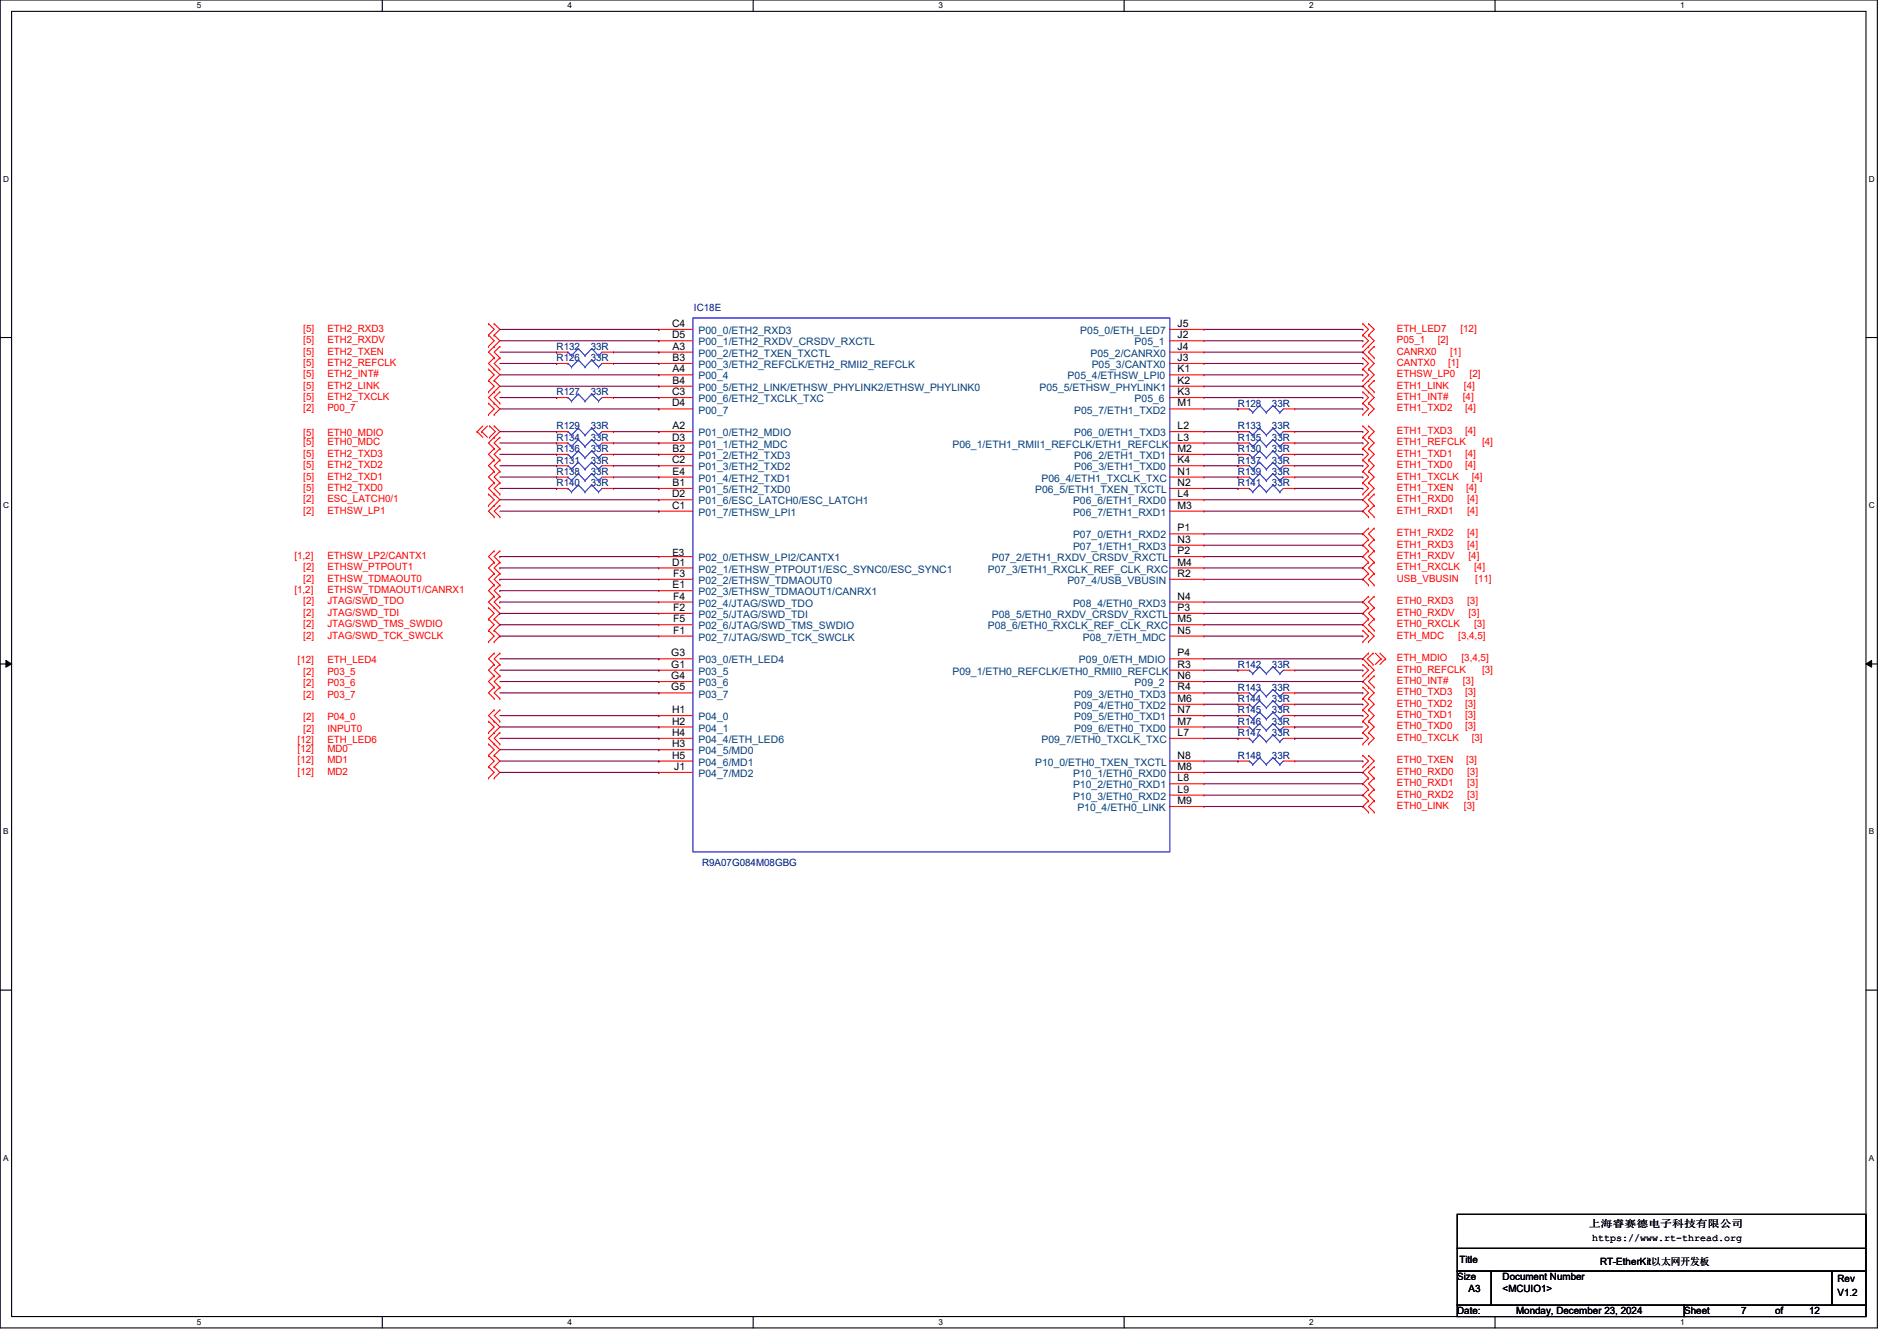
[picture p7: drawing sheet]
<svg xmlns="http://www.w3.org/2000/svg" width="297mm" height="210mm" viewBox="0 0 297 210" stroke-linecap="round" stroke-linejoin="round" font-family="sans-serif">
<path d="M0 0h294v207.9h-294zM1.8 1.8h290.4v204.3h-290.4z" fill="none" stroke="#000" stroke-width=".17"/>
<g fill="#fff">
<path d="M30.8 .2h.7v1.4h-.7z"/>
<path d="M30.8 206.2h.7v1.4h-.7z"/>
</g>
<path d="M59.9 0v1.8M59.9 206.1v1.8" fill="none" stroke="#000" stroke-width=".17"/>
<g fill="#fff">
<path d="M88.9 .2h.6v1.4h-.6z"/>
<path d="M88.9 206.2h.6v1.4h-.6z"/>
</g>
<path d="M117.9 0v1.8M117.9 206.1v1.8" fill="none" stroke="#000" stroke-width=".17"/>
<g fill="#fff">
<path d="M146.9 .2h.7v1.4h-.7z"/>
<path d="M146.9 206.2h.7v1.4h-.7z"/>
</g>
<path d="M176 0v1.8M176 206.1v1.8" fill="none" stroke="#000" stroke-width=".17"/>
<g fill="#fff">
<path d="M205 .2h.7v1.4h-.7z"/>
<path d="M205 206.2h.7v1.4h-.7z"/>
</g>
<path d="M234.1 0v1.8M234.1 206.1v1.8" fill="none" stroke="#000" stroke-width=".17"/>
<g fill="#fff">
<path d="M263.1 .2h.7v1.4h-.7z"/>
<path d="M263.1 206.2h.7v1.4h-.7z"/>
<path d="M.5 27.3h.9v1.4h-.9z"/>
<path d="M292.6 27.3h.9v1.4h-.9z"/>
<path d="M.5 78.4h.9v1.4h-.9z"/>
<path d="M292.6 78.4h.9v1.4h-.9z"/>
</g>
<path d="M0 52.8h1.8M292.2 52.8h1.8" fill="none" stroke="#000" stroke-width=".17"/>
<g fill="#fff">
<path d="M.5 129.5h.8v1.4h-.8z"/>
<path d="M292.6 129.5h.9v1.4h-.9z"/>
</g>
<path d="M0 103.9h1.8M292.2 103.9h1.8" fill="none" stroke="#000" stroke-width=".17"/>
<path d="M.9 103.4l.9 .5-.9 .5zM292.2 103.9l.9-.5v1z" fill="#000"/>
<path d="M.9 103.4l.9 .5-.9 .5zM292.2 103.9l.9-.5v1z" fill="none" stroke="#000" stroke-width=".16"/>
<g fill="#fff">
<path d="M.5 180.5h.8v1.4h-.8z"/>
<path d="M292.6 180.5h.9v1.4h-.9z"/>
</g>
<path d="M0 155h1.8M292.2 155h1.8M228.2 190.1h64v5.3h-64zM228.2 195.4h64v3.6h-64zM228.2 199h5.3v5.3h-5.3zM233.5 199h53.3v5.3h-53.3zM286.8 199h5.4v5.3h-5.4zM228.2 204.3h35.5v1.8h-35.5zM263.7 204.3h28.5v1.8h-28.5z" fill="none" stroke="#000" stroke-width=".17"/>
<g fill="none" stroke="#f00" stroke-width=".17">
<path d="M76.5 50.7h.1M76.5 52.5h.1M76.5 54.2h.1M76.5 59.6h.1M76.5 57.8h.1M76.5 50.7l.9 .9-.9 .9M76.5 52.5l.9 .8-.9 .9M76.5 59.6l.9 .9-.9 .8M76.5 57.8l.9 .9-.9 .9M77.4 52.5h.1M77.4 50.7h.1M77.4 54.2h.1"/>
<path d="M77.4 56h.1M77.4 59.6h.1M77.4 57.8h.1M77.4 50.7l.9 .9-.9 .9M77.4 52.5l.9 .8-1.8 1.8 .9 .9M77.4 59.6l.9 .9-1.8 1.7 1.8 1.8-.9 .9M77.4 56l-.9 .9 1.8 1.8-.9 .9M78.3 54.2h.1M78.3 56h.1M78.3 57.8h.1M78.3 54.2l-.9 .9 .9 .9M78.3 56l-.9 .9 .9 .9"/>
<path d="M87.2 56.9h.1M87.2 55.1h.1M87.2 56.9h1.7M87.2 55.1h1.7M94.3 56.9h1.8M94.3 55.1h1.8M96.1 56.9h.1M96.1 55.1h.1M103.2 51.6h.1M103.2 53.3h.1M103.2 55.1h.1M103.2 56.9h.1"/>
<path d="M103.2 58.7h.1M103.2 56.9h5.3M103.2 55.1h5.3M103.2 51.6h5.3M103.2 53.3h5.3M103.2 58.7h5.3M183.2 56.9h5.3M183.2 55.1h5.3M183.2 51.6h5.3M183.2 53.3h5.3M183.2 58.7h5.3M188.5 51.6h.1"/>
<path d="M188.5 53.3h.1M188.5 55.1h.1M188.5 56.9h.1M188.5 58.7h.1M213.4 52.5h.1M213.4 50.7h.1M213.4 59.6h.1M213.4 57.8h.1M213.4 56h.1M213.4 54.2h.1M213.4 50.7l.9 .9-.9 .9M213.4 57.8l.9 .9-.9 .9"/>
<path d="M213.4 56l.9 .9-.9 .9M213.4 52.5l.9 .8-.9 .9M214.3 52.5h.1M214.3 50.7h.1M214.3 59.6h.1M214.3 57.8h.1M214.3 56h.1M214.3 54.2h.1M214.3 50.7l.9 .9-.9 .9M214.3 57.8l.9 .9-1.8 1.8 1.8 1.7-.9 .9M214.3 52.5l.9 .8-1.8 1.8 1.8 1.8-.9 .9M215.2 59.6h.1"/>
<path d="M215.2 56h.1M215.2 54.2h.1M215.2 59.6l-.9 .9 .9 .8M215.2 54.2l-.9 .9 .9 .9M74.7 67.6h.1M74.7 67.6l.9 .9M75.4 67.6h.1M75.4 67.6l.9 .9M75.6 66.7l-.9 .9M76.3 66.7l-.9 .9M76.5 61.3h.1M76.5 77.3h.1"/>
<path d="M76.5 79.1h.1M76.5 63.1h.1M76.5 64.9h.1M76.5 77.3l.9 .9-.9 .9M76.5 63.1l.9 .9-.9 .9M76.7 68.5h.1M76.7 66.7h.1M76.7 66.7l.9 .9-.9 .9M77.4 61.3h.1M77.4 63.1h.1M77.4 68.5h.1M77.4 70.2h.1"/>
<path d="M77.4 72h.1M77.4 73.8h.1M77.4 75.6h.1M77.4 77.3h.1M77.4 79.1h.1M77.4 64.9h.1M77.4 66.7h.1M77.4 66.7l.9 .9-1.8 1.7 .9 .9M77.4 70.2l-.9 .9 .9 .9M77.4 72l-.9 .9 .9 .9M77.4 73.8l-.9 .9 .9 .9M77.4 75.6l-.9 .9 1.8 1.7-1.8 1.8 .9 .9"/>
<path d="M78.3 61.3h.1M78.3 63.1h.1M78.3 68.5h.1M78.3 70.2h.1M78.3 72h.1M78.3 73.8h.1M78.3 75.6h.1M78.3 77.3h.1M78.3 79.1h.1M78.3 61.3l-.9 .9 .9 .9M78.3 68.5l-.9 .8 .9 .9M78.3 70.2l-.9 .9 .9 .9"/>
<path d="M78.3 72l-.9 .9 .9 .9M78.3 73.8l-.9 .9 .9 .9M78.3 75.6l-.9 .9 .9 .8M78.3 79.1l-.9 .9 .9 .9M87.2 71.1h.1M87.2 69.3h.1M87.2 76.5h.1M87.2 72.9h.1M87.2 62.2h.1M87.2 67.6h.1M87.2 74.7h.1M87.2 71.1h1.7"/>
<path d="M87.2 69.3h1.7M87.2 76.5h1.7M87.2 67.6h1.7M87.2 72.9h1.7M87.2 62.2h1.7M87.2 74.7h1.7M94.3 71.1h1.8M94.3 69.3h1.8M94.3 76.5h1.8M94.3 67.6h1.8M94.3 72.9h1.8M94.3 62.2h1.8"/>
<path d="M94.3 74.7h1.8M96.1 71.1h.1M96.1 69.3h.1M96.1 76.5h.1M96.1 72.9h.1M96.1 62.2h.1M96.1 67.6h.1M96.1 74.7h.1M103.2 60.5h.1M103.2 62.2h.1M103.2 64h.1M103.2 67.6h.1"/>
<path d="M103.2 69.3h.1M103.2 71.1h.1M103.2 72.9h.1M103.2 74.7h.1M103.2 76.5h.1M103.2 78.2h.1M103.2 71.1h5.3M103.2 69.3h5.3M103.2 76.5h5.3M103.2 67.6h5.3M103.2 72.9h5.3M103.2 62.2h5.3"/>
<path d="M103.2 74.7h5.3M103.2 64h5.3M103.2 60.5h5.3M103.2 78.2h5.3M183.2 71.1h5.3M183.2 69.3h5.3M183.2 76.5h5.3M183.2 67.6h5.3M183.2 72.9h5.3M183.2 62.2h5.3M183.2 74.7h5.3M183.2 64h5.3"/>
<path d="M183.2 60.5h5.3M183.2 78.2h5.3M188.5 60.5h.1M188.5 62.2h.1M188.5 64h.1M188.5 67.6h.1M188.5 69.3h.1M188.5 71.1h.1M188.5 72.9h.1M188.5 74.7h.1M188.5 76.5h.1M188.5 78.2h.1"/>
<path d="M193.8 67.6h.1M193.8 72.9h.1M193.8 69.3h.1M193.8 74.7h.1M193.8 64h.1M193.8 71.1h.1M193.8 76.5h.1M193.8 71.1h1.8M193.8 69.3h1.8M193.8 76.5h1.8M193.8 67.6h1.8M193.8 72.9h1.8"/>
<path d="M193.8 74.7h1.8M193.8 64h1.8M201 71.1h1.7M201 69.3h1.7M201 76.5h1.7M201 67.6h1.7M201 72.9h1.7M201 74.7h1.7M201 64h1.7M202.7 67.6h.1M202.7 72.9h.1M202.7 69.3h.1"/>
<path d="M202.7 74.7h.1M202.7 64h.1M202.7 71.1h.1M202.7 76.5h.1M213.4 64.9h.1M213.4 63.1h.1M213.4 68.5h.1M213.4 66.7h.1M213.4 72h.1M213.4 70.2h.1M213.4 73.8h.1M213.4 75.6h.1"/>
<path d="M213.4 77.3h.1M213.4 61.3h.1M213.4 63.1l.9 .9-.9 .9M213.4 66.7l.9 .9-.9 .9M213.4 70.2l.9 .9-.9 .9M213.4 72l.9 .9-.9 .9M213.4 73.8l.9 .9-.9 .9M213.4 75.6l.9 .9-.9 .8M213.4 68.5l.9 .8-.9 .9M213.4 61.3l.9 .9-.9 .9M214.3 64.9h.1M214.3 63.1h.1"/>
<path d="M214.3 68.5h.1M214.3 66.7h.1M214.3 72h.1M214.3 70.2h.1M214.3 73.8h.1M214.3 75.6h.1M214.3 77.3h.1M214.3 79.1h.1M214.3 61.3h.1M214.3 63.1l.9 .9-.9 .9M214.3 66.7l.9 .9-.9 .9M214.3 70.2l.9 .9-.9 .9"/>
<path d="M214.3 72l.9 .9-.9 .9M214.3 73.8l.9 .9-.9 .9M214.3 75.6l.9 .9-1.8 1.7 .9 .9M214.3 79.1l-.9 .9 .9 .9M214.3 68.5l.9 .8-.9 .9M215.2 79.1h.1M215.2 77.3h.1M215.2 61.3h.1M215.2 77.3l-.9 .9 .9 .9M215.2 79.1l-.9 .9 .9 .9M76.5 95.1h.1M76.5 96.9h.1"/>
<path d="M76.5 98.7h.1M76.5 95.1l.9 .9-.9 .9M76.5 96.9l.9 .9-.9 .9M76.5 98.7l.9 .9-.9 .9M77.4 93.3h.1M77.4 95.1h.1M77.4 96.9h.1M77.4 98.7h.1M77.4 80.9h.1M77.4 86.2h.1M77.4 88h.1M77.4 89.8h.1"/>
<path d="M77.4 91.6h.1M77.4 93.3l-.9 .9 1.8 1.8-.9 .9M77.4 96.9l.9 .9-.9 .9M77.4 98.7l.9 .9-.9 .9M77.4 86.2l-.9 .9 .9 .9M77.4 88l-.9 .9 .9 .9M77.4 89.8l-.9 .9 .9 .9M77.4 91.6l-.9 .9 .9 .8M78.3 93.3h.1M78.3 95.1h.1M78.3 80.9h.1M78.3 86.2h.1"/>
<path d="M78.3 88h.1M78.3 89.8h.1M78.3 91.6h.1M78.3 93.3l-.9 .9 .9 .9M78.3 86.2l-.9 .9 .9 .9M78.3 88l-.9 .9 .9 .9M78.3 89.8l-.9 .9 .9 .9M78.3 91.6l-.9 .9 .9 .8M103.2 80h.1M103.2 92.5h.1M103.2 94.2h.1M103.2 96h.1"/>
<path d="M103.2 97.8h.1M103.2 99.6h.1M103.2 87.1h.1M103.2 88.9h.1M103.2 90.7h.1M103.2 80h5.3M103.2 92.5h5.3M103.2 94.2h5.3M103.2 96h5.3M103.2 97.8h5.3M103.2 99.6h5.3M103.2 87.1h5.3"/>
<path d="M103.2 88.9h5.3M103.2 90.7h5.3M183.2 80h5.3M183.2 94.2h5.3M183.2 96h5.3M183.2 97.8h5.3M183.2 99.6h5.3M183.2 87.1h5.3M183.2 88.9h5.3M183.2 90.7h5.3M183.2 83.6h5.3M183.2 85.3h5.3"/>
<path d="M188.5 80h.1M188.5 83.6h.1M188.5 85.3h.1M188.5 87.1h.1M188.5 88.9h.1M188.5 90.7h.1M188.5 94.2h.1M188.5 96h.1M188.5 97.8h.1M188.5 99.6h.1M213.4 98.7h.1M213.4 98.7l.9 .9-.9 .9"/>
<path d="M214.3 80.9h.1M214.3 82.7h.1M214.3 84.5h.1M214.3 86.2h.1M214.3 88h.1M214.3 89.8h.1M214.3 93.3h.1M214.3 95.1h.1M214.3 96.9h.1M214.3 98.7h.1M214.3 91.6h.1M214.3 82.7l-.9 .9 .9 .9"/>
<path d="M214.3 84.5l-.9 .8 .9 .9M214.3 86.2l-.9 .9 .9 .9M214.3 88l-.9 .9 .9 .9M214.3 93.3l-.9 .9 .9 .9M214.3 95.1l-.9 .9 .9 .9M214.3 96.9l-.9 .9 1.8 1.8-.9 .9M214.3 89.8l-.9 .9 .9 .9M215.2 80.9h.1M215.2 84.5h.1M215.2 82.7h.1M215.2 86.2h.1M215.2 88h.1"/>
<path d="M215.2 89.8h.1M215.2 95.1h.1M215.2 93.3h.1M215.2 96.9h.1M215.2 98.7h.1M215.2 91.6h.1M215.2 82.7l-.9 .9 .9 .9M215.2 84.5l-.9 .8 .9 .9M215.2 86.2l-.9 .9 .9 .9M215.2 88l-.9 .9 .9 .9M215.2 93.3l-.9 .9 .9 .9M215.2 95.1l-.9 .9 .9 .9"/>
<path d="M215.2 96.9l-.9 .9 .9 .9M215.2 89.8l-.9 .9 .9 .9M76.5 118.2h.1M76.5 116.5h.1M76.5 100.5h.1M76.5 112.9h.1M76.5 114.7h.1M76.5 116.5l.9 .8-.9 .9M76.5 118.2l.9 .9-.9 .9M76.5 112.9l.9 .9-.9 .9M77.4 116.5h.1M77.4 118.2h.1"/>
<path d="M77.4 100.5h.1M77.4 102.2h.1M77.4 104h.1M77.4 114.7h.1M77.4 105.8h.1M77.4 107.6h.1M77.4 109.3h.1M77.4 111.1h.1M77.4 112.9h.1M77.4 111.1l-.9 .9 1.8 1.8-1.8 1.8 1.8 1.7-.9 .9M77.4 118.2l.9 .9-.9 .9M77.4 102.2l-.9 .9 .9 .9"/>
<path d="M77.4 104l-.9 .9 .9 .9M77.4 105.8l-.9 .9 .9 .9M77.4 107.6l-.9 .9 .9 .8M78.3 102.2h.1M78.3 104h.1M78.3 114.7h.1M78.3 116.5h.1M78.3 105.8h.1M78.3 107.6h.1M78.3 109.3h.1M78.3 111.1h.1M78.3 112.9h.1"/>
<path d="M78.3 102.2l-.9 .9 .9 .9M78.3 114.7l-.9 .9 .9 .9M78.3 104l-.9 .9 .9 .9M78.3 105.8l-.9 .9 .9 .9M78.3 107.6l-.9 .9 .9 .8M78.3 111.1l-.9 .9 .9 .9M103.2 103.1h.1M103.2 104.9h.1M103.2 106.7h.1M103.2 108.5h.1M103.2 112h.1M103.2 113.8h.1"/>
<path d="M103.2 115.6h.1M103.2 117.3h.1M103.2 119.1h.1M103.2 119.1h5.3M103.2 108.5h5.3M103.2 113.8h5.3M103.2 115.6h5.3M103.2 104.9h5.3M103.2 112h5.3M103.2 103.1h5.3M103.2 106.7h5.3M103.2 117.3h5.3"/>
<path d="M183.2 119.1h5.3M183.2 108.5h5.3M183.2 113.8h5.3M183.2 110.2h5.3M183.2 115.6h5.3M183.2 104.9h5.3M183.2 112h5.3M183.2 103.1h5.3M183.2 106.7h5.3M188.5 103.1h.1M188.5 104.9h.1M188.5 106.7h.1"/>
<path d="M188.5 108.5h.1M188.5 110.2h.1M188.5 112h.1M188.5 113.8h.1M188.5 115.6h.1M188.5 119.1h.1M193.8 119.1h.1M193.8 108.5h.1M193.8 113.8h.1M193.8 110.2h.1M193.8 115.6h.1M193.8 104.9h.1"/>
<path d="M193.8 112h.1M193.8 119.1h1.8M193.8 108.5h1.8M193.8 113.8h1.8M193.8 110.2h1.8M193.8 115.6h1.8M193.8 104.9h1.8M193.8 112h1.8M201 119.1h1.7M201 108.5h1.7M201 113.8h1.7M201 110.2h1.7"/>
<path d="M201 115.6h1.7M201 104.9h1.7M201 112h1.7M202.7 119.1h.1M202.7 108.5h.1M202.7 113.8h.1M202.7 110.2h.1M202.7 115.6h.1M202.7 104.9h.1M202.7 112h.1M213.4 109.3h.1M213.4 107.6h.1"/>
<path d="M213.4 111.1h.1M213.4 112.9h.1M213.4 114.7h.1M213.4 116.5h.1M213.4 118.2h.1M213.4 105.8h.1M213.4 104h.1M213.4 100.5h.1M213.4 107.6l.9 .9-.9 .8M213.4 109.3l.9 .9-.9 .9M213.4 111.1l.9 .9-.9 .9M213.4 112.9l.9 .9-.9 .9"/>
<path d="M213.4 114.7l.9 .9-.9 .9M213.4 118.2l.9 .9-.9 .9M213.4 104l.9 .9-.9 .9M214.3 109.3h.1M214.3 107.6h.1M214.3 111.1h.1M214.3 112.9h.1M214.3 114.7h.1M214.3 116.5h.1M214.3 118.2h.1M214.3 105.8h.1M214.3 104h.1"/>
<path d="M214.3 102.2h.1M214.3 100.5h.1M214.3 102.2l-.9 .9 1.8 1.8-1.8 1.8 1.8 1.8-.9 .8M214.3 109.3l.9 .9-.9 .9M214.3 111.1l.9 .9-.9 .9M214.3 112.9l.9 .9-.9 .9M214.3 114.7l.9 .9-.9 .9M214.3 118.2l.9 .9-1.8 1.8 .9 .9M215 102.2h.1M215 104h.1M215 102.2l-.9 .9 .9 .9M215.2 107.6h.1"/>
<path d="M215.2 105.8h.1M215.2 105.8l-.9 .9 .9 .9M215.3 102.2l.9 .9M216.1 102.2l.9 .9M216.2 103.1h.1M216.2 103.1l-.9 .9M217 103.1h.1M217 103.1l-.9 .9M76.5 120h.1M76.5 121.8h.1M76.5 120l.9 .9-.9 .9M77.4 120h.1"/>
<path d="M77.4 121.8h.1M77.4 120l.9 .9-.9 .9M103.2 120.9h.1M103.2 120.9h5.3M183.2 120.9h5.3M183.2 122.7h5.3M183.2 124.5h5.3M183.2 126.2h5.3M188.5 120.9h.1M188.5 122.7h.1M188.5 124.5h.1M188.5 126.2h.1"/>
<path d="M213.4 120h.1M214.3 120h.1M214.3 121.8h.1M214.3 123.6h.1M214.3 125.3h.1M214.3 127.1h.1M214.3 121.8l-.9 .9 .9 .9M214.3 123.6l-.9 .9 .9 .8M214.3 125.3l-.9 .9 .9 .9M215.2 121.8h.1M215.2 120h.1M215.2 123.6h.1"/>
<path d="M215.2 125.3h.1M215.2 127.1h.1M215.2 120l-.9 .9 .9 .9M215.2 121.8l-.9 .9 .9 .9M215.2 123.6l-.9 .9 .9 .8M215.2 125.3l-.9 .9 .9 .9"/>
</g>
<g fill="none" stroke="#00f" stroke-width=".17">
<path d="M88.9 56.9h.1M88.9 55.1h.1M88.9 56.9l.6 .5M88.9 55.1l.6 .6M89.5 57.4h.1M89.5 55.7h.1M90.5 56.3h.1M90.5 54.6h.1M90.5 56.3l1.1 1.1M90.5 56.3l-1 1.1M90.5 54.6l1.1 1.1M90.5 54.6l-1 1.1"/>
<path d="M91.6 57.4h.1M91.6 55.7h.1M92.7 56.3h.1M92.7 54.6h.1M92.7 56.3l1 1.1M92.7 56.3l-1.1 1.1M92.7 54.6l1 1.1M92.7 54.6l-1.1 1.1M93.7 57.4h.1M93.7 55.7h.1M94.3 56.9l-.6 .5M94.3 55.1l-.6 .6"/>
<path d="M108.5 49.8h74.7v83.5h-74.7zM88.9 71.1h.1M88.9 69.3h.1M88.9 76.5h.1M88.9 72.9h.1M88.9 62.2h.1M88.9 67.6h.1M88.9 74.7h.1M88.9 71.1l.6 .6M88.9 69.3l.6 .6M88.9 76.5l.6 .5M88.9 72.9l.6 .5"/>
<path d="M88.9 62.2l.6 .6M88.9 67.6l.6 .5M88.9 74.7l.6 .5M89.5 71.7h.1M89.5 69.9h.1M89.5 77h.1M89.5 73.4h.1M89.5 62.8h.1M89.5 68.1h.1M89.5 75.2h.1M90.5 70.6h.1M90.5 68.8h.1"/>
<path d="M90.5 75.9h.1M90.5 72.3h.1M90.5 61.7h.1M90.5 67h.1M90.5 74.1h.1M90.5 70.6l1.1 1.1M90.5 70.6l-1 1.1M90.5 68.8l1.1 1.1M90.5 68.8l-1 1.1M90.5 75.9l1.1 1.1M90.5 75.9l-1 1.1M90.5 72.3l1.1 1.1"/>
<path d="M90.5 72.3l-1 1.1M90.5 61.7l1.1 1.1M90.5 61.7l-1 1.1M90.5 67l1.1 1.1M90.5 67l-1 1.1M90.5 74.1l1.1 1.1M90.5 74.1l-1 1.1M91.6 71.7h.1M91.6 69.9h.1M91.6 77h.1M91.6 73.4h.1M91.6 62.8h.1"/>
<path d="M91.6 68.1h.1M91.6 75.2h.1M92.7 70.6h.1M92.7 68.8h.1M92.7 75.9h.1M92.7 72.3h.1M92.7 61.7h.1M92.7 67h.1M92.7 74.1h.1M92.7 70.6l1 1.1M92.7 70.6l-1.1 1.1M92.7 68.8l1 1.1"/>
<path d="M92.7 68.8l-1.1 1.1M92.7 75.9l1 1.1M92.7 75.9l-1.1 1.1M92.7 72.3l1 1.1M92.7 72.3l-1.1 1.1M92.7 61.7l1 1.1M92.7 61.7l-1.1 1.1M92.7 67l1 1.1M92.7 67l-1.1 1.1M92.7 74.1l1 1.1M92.7 74.1l-1.1 1.1M93.7 71.7h.1"/>
<path d="M93.7 69.9h.1M93.7 77h.1M93.7 73.4h.1M93.7 62.8h.1M93.7 68.1h.1M93.7 75.2h.1M94.3 71.1l-.6 .6M94.3 69.3l-.6 .6M94.3 76.5l-.6 .5M94.3 72.9l-.6 .5M94.3 62.2l-.6 .6M94.3 67.6l-.6 .5"/>
<path d="M94.3 74.7l-.6 .5M195.6 67.6h.1M195.6 72.9h.1M195.6 69.3h.1M195.6 74.7h.1M195.6 64h.1M195.6 71.1h.1M195.6 76.5h.1M195.6 67.6l.6 .5M195.6 72.9l.6 .5M195.6 69.3l.6 .6M195.6 74.7l.6 .5"/>
<path d="M195.6 64l.6 .6M195.6 71.1l.6 .6M195.6 76.5l.6 .5M196.2 68.1h.1M196.2 73.4h.1M196.2 69.9h.1M196.2 75.2h.1M196.2 64.6h.1M196.2 71.7h.1M196.2 77h.1M197.2 67h.1M197.2 72.3h.1"/>
<path d="M197.2 68.8h.1M197.2 74.1h.1M197.2 63.5h.1M197.2 70.6h.1M197.2 75.9h.1M197.2 67l1.1 1.1M197.2 67l-1 1.1M197.2 72.3l1.1 1.1M197.2 72.3l-1 1.1M197.2 68.8l1.1 1.1M197.2 68.8l-1 1.1M197.2 74.1l1.1 1.1"/>
<path d="M197.2 74.1l-1 1.1M197.2 63.5l1.1 1.1M197.2 63.5l-1 1.1M197.2 70.6l1.1 1.1M197.2 70.6l-1 1.1M197.2 75.9l1.1 1.1M197.2 75.9l-1 1.1M198.3 68.1h.1M198.3 73.4h.1M198.3 69.9h.1M198.3 75.2h.1M198.3 64.6h.1"/>
<path d="M198.3 71.7h.1M198.3 77h.1M199.3 67h.1M199.3 72.3h.1M199.3 68.8h.1M199.3 74.1h.1M199.3 63.5h.1M199.3 70.6h.1M199.3 75.9h.1M199.3 67l1.1 1.1M199.3 67l-1 1.1M199.3 72.3l1.1 1.1"/>
<path d="M199.3 72.3l-1 1.1M199.3 68.8l1.1 1.1M199.3 68.8l-1 1.1M199.3 74.1l1.1 1.1M199.3 74.1l-1 1.1M199.3 63.5l1.1 1.1M199.3 63.5l-1 1.1M199.3 70.6l1.1 1.1M199.3 70.6l-1 1.1M199.3 75.9l1.1 1.1M199.3 75.9l-1 1.1M200.4 68.1h.1"/>
<path d="M200.4 73.4h.1M200.4 69.9h.1M200.4 75.2h.1M200.4 64.6h.1M200.4 71.7h.1M200.4 77h.1M201 67.6l-.6 .5M201 72.9l-.6 .5M201 69.3l-.6 .6M201 74.7l-.6 .5M201 64l-.6 .6M201 71.1l-.6 .6"/>
<path d="M201 76.5l-.6 .5M195.6 119.1h.1M195.6 108.5h.1M195.6 113.8h.1M195.6 110.2h.1M195.6 115.6h.1M195.6 104.9h.1M195.6 112h.1M195.6 119.1l.6 .6M195.6 108.5l.6 .5M195.6 113.8l.6 .5M195.6 110.2l.6 .6"/>
<path d="M195.6 115.6l.6 .5M195.6 104.9l.6 .6M195.6 112l.6 .6M196.2 119.7h.1M196.2 109h.1M196.2 114.3h.1M196.2 110.8h.1M196.2 116.1h.1M196.2 105.5h.1M196.2 112.6h.1M197.2 118.6h.1M197.2 107.9h.1"/>
<path d="M197.2 113.2h.1M197.2 109.7h.1M197.2 115h.1M197.2 104.4h.1M197.2 111.5h.1M197.2 118.6l1.1 1.1M197.2 118.6l-1 1.1M197.2 107.9l1.1 1.1M197.2 107.9l-1 1.1M197.2 113.2l1.1 1.1M197.2 113.2l-1 1.1M197.2 109.7l1.1 1.1"/>
<path d="M197.2 109.7l-1 1.1M197.2 115l1.1 1.1M197.2 115l-1 1.1M197.2 104.4l1.1 1.1M197.2 104.4l-1 1.1M197.2 111.5l1.1 1.1M197.2 111.5l-1 1.1M198.3 119.7h.1M198.3 109h.1M198.3 114.3h.1M198.3 110.8h.1M198.3 116.1h.1"/>
<path d="M198.3 105.5h.1M198.3 112.6h.1M199.3 118.6h.1M199.3 107.9h.1M199.3 113.2h.1M199.3 109.7h.1M199.3 115h.1M199.3 104.4h.1M199.3 111.5h.1M199.3 118.6l1.1 1.1M199.3 118.6l-1 1.1M199.3 107.9l1.1 1.1"/>
<path d="M199.3 107.9l-1 1.1M199.3 113.2l1.1 1.1M199.3 113.2l-1 1.1M199.3 109.7l1.1 1.1M199.3 109.7l-1 1.1M199.3 115l1.1 1.1M199.3 115l-1 1.1M199.3 104.4l1.1 1.1M199.3 104.4l-1 1.1M199.3 111.5l1.1 1.1M199.3 111.5l-1 1.1M200.4 119.7h.1"/>
<path d="M200.4 109h.1M200.4 114.3h.1M200.4 110.8h.1M200.4 116.1h.1M200.4 105.5h.1M200.4 112.6h.1M201 119.1l-.6 .6M201 108.5l-.6 .5M201 113.8l-.6 .5M201 110.2l-.6 .6M201 115.6l-.6 .5M201 104.9l-.6 .6"/>
<path d="M201 112l-.6 .6"/>
</g>
<g fill="none" stroke="#800040" stroke-width=".17">
<path d="M78.3 55.1h8.9M78.3 53.3h24.9M78.3 51.6h24.9M78.3 56.9h8.9M78.3 58.7h24.9M87.2 55.1h.1M87.2 56.9h.1M96.1 55.1h7.1M96.1 56.9h7.1M103.2 53.3h.1M103.2 51.6h.1M103.2 58.7h.1"/>
<path d="M103.2 55.1h.1M103.2 56.9h.1M188.5 55.1h24.9M188.5 53.3h24.9M188.5 51.6h24.9M188.5 56.9h24.9M188.5 58.7h24.9M213.4 51.6h.1M213.4 53.3h.1M213.4 55.1h.1M213.4 56.9h.1M213.4 58.7h.1"/>
<path d="M78.3 60.5h24.9M78.3 62.2h8.9M78.3 64h24.9M78.3 67.6h8.9M78.3 69.3h8.9M78.3 71.1h8.9M78.3 72.9h8.9M78.3 74.7h8.9M78.3 76.5h8.9M78.3 78.2h24.9M87.2 62.2h.1M87.2 67.6h.1"/>
<path d="M87.2 69.3h.1M87.2 71.1h.1M87.2 72.9h.1M87.2 74.7h.1M87.2 76.5h.1M96.1 62.2h7.1M96.1 67.6h7.1M96.1 69.3h7.1M96.1 71.1h7.1M96.1 72.9h7.1M96.1 74.7h7.1M96.1 76.5h7.1"/>
<path d="M103.2 60.5h.1M103.2 64h.1M103.2 78.2h.1M103.2 62.2h.1M103.2 71.1h.1M103.2 72.9h.1M103.2 74.7h.1M103.2 76.5h.1M103.2 67.6h.1M103.2 69.3h.1M188.5 60.5h24.9M188.5 62.2h24.9"/>
<path d="M188.5 64h5.3M188.5 67.6h5.3M188.5 69.3h5.3M188.5 71.1h5.3M188.5 72.9h5.3M188.5 74.7h5.3M188.5 76.5h5.3M188.5 78.2h24.9M193.8 64h.1M193.8 67.6h.1M193.8 69.3h.1M193.8 71.1h.1"/>
<path d="M193.8 72.9h.1M193.8 74.7h.1M193.8 76.5h.1M202.7 64h10.7M202.7 67.6h10.7M202.7 69.3h10.7M202.7 71.1h10.7M202.7 72.9h10.7M202.7 74.7h10.7M202.7 76.5h10.7M213.4 60.5h.1M213.4 78.2h.1"/>
<path d="M213.4 62.2h.1M213.4 64h.1M213.4 67.6h.1M213.4 69.3h.1M213.4 71.1h.1M213.4 72.9h.1M213.4 74.7h.1M213.4 76.5h.1M78.3 87.1h.1M78.3 88.9h.1M78.3 90.7h.1M78.3 92.5h.1"/>
<path d="M78.3 94.2h.1M78.3 96h.1M78.3 97.8h.1M78.3 99.6h.1M78.3 80h24.9M78.3 87.1h24.9M78.3 88.9h24.9M78.3 90.7h24.9M78.3 92.5h24.9M78.3 94.2h24.9M78.3 96h24.9M78.3 97.8h24.9"/>
<path d="M78.3 99.6h24.9M103.2 80h.1M188.5 80h24.9M188.5 87.1h24.9M188.5 88.9h24.9M188.5 90.7h24.9M188.5 94.2h24.9M188.5 96h24.9M188.5 97.8h24.9M188.5 99.6h24.9M188.5 83.6h24.9M188.5 85.3h24.9"/>
<path d="M213.4 80h.1M213.4 83.6h.1M213.4 85.3h.1M213.4 87.1h.1M213.4 88.9h.1M213.4 94.2h.1M213.4 96h.1M213.4 97.8h.1M213.4 90.7h.1M213.4 99.6h.1M78.3 112h24.9M78.3 115.6h24.9"/>
<path d="M78.3 117.3h24.9M78.3 119.1h24.9M78.3 103.1h24.9M78.3 104.9h24.9M78.3 106.7h24.9M78.3 108.5h24.9M78.3 113.8h24.9M103.2 112h.1M103.2 115.6h.1M103.2 117.3h.1M103.2 119.1h.1M103.2 103.1h.1"/>
<path d="M103.2 104.9h.1M103.2 106.7h.1M103.2 108.5h.1M103.2 113.8h.1M188.5 112h5.3M188.5 115.6h5.3M188.5 119.1h5.3M188.5 103.1h24.9M188.5 104.9h5.3M188.5 106.7h24.9M188.5 108.5h5.3M188.5 110.2h5.3"/>
<path d="M188.5 113.8h5.3M193.8 104.9h.1M193.8 108.5h.1M193.8 110.2h.1M193.8 112h.1M193.8 113.8h.1M193.8 115.6h.1M193.8 119.1h.1M202.7 113.8h.1M202.7 115.6h.1M202.7 112h10.7M202.7 115.6h10.7"/>
<path d="M202.7 119.1h10.7M202.7 104.9h10.7M202.7 108.5h10.7M202.7 110.2h10.7M202.7 113.8h10.7M213.4 106.7h.1M213.4 104.9h.1M213.4 108.5h.1M213.4 110.2h.1M213.4 112h.1M213.4 119.1h.1M213.4 103.1h.1"/>
<path d="M78.3 120.9h24.9M103.2 120.9h.1M188.5 120.9h24.9M188.5 122.7h24.9M188.5 124.5h24.9M188.5 126.2h24.9M213.4 120.9h.1M213.4 122.7h.1M213.4 124.5h.1M213.4 126.2h.1"/>
</g>
<g font-size="1.6" fill="#f00">
<text x="47.5" y="51.9">[5]</text>
<text x="47.5" y="53.7">[5]</text>
<text x="51.3" y="51.9">ETH2_RXD3</text>
<text x="51.3" y="53.7">ETH2_RXDV</text>
<text x="218.7" y="51.9">ETH_LED7</text>
<text x="218.7" y="53.7">P05_1</text>
<text x="225.1" y="53.7">[2]</text>
<text x="228.7" y="51.9">[12]</text>
<text x="47.5" y="57.3">[5]</text>
<text x="47.5" y="55.5">[5]</text>
<text x="47.5" y="59.1">[5]</text>
<text x="51.3" y="55.5">ETH2_TXEN</text>
<text x="51.3" y="57.3">ETH2_REFCLK</text>
<text x="51.3" y="59.1">ETH2_INT#</text>
<text x="218.7" y="59.1">ETHSW_LP0</text>
<text x="218.7" y="57.3">CANTX0</text>
<text x="218.7" y="55.5">CANRX0</text>
<text x="226.7" y="57.3">[1]</text>
<text x="227.1" y="55.5">[1]</text>
<text x="230.1" y="59.1">[2]</text>
<text x="47.5" y="64.4">[2]</text>
<text x="47.5" y="62.6">[5]</text>
<text x="47.5" y="60.8">[5]</text>
<text x="51.3" y="62.6">ETH2_TXCLK</text>
<text x="51.3" y="60.8">ETH2_LINK</text>
<text x="51.3" y="64.4">P00_7</text>
<text x="218.7" y="64.4">ETH1_TXD2</text>
<text x="218.7" y="60.8">ETH1_LINK</text>
<text x="218.7" y="62.6">ETH1_INT#</text>
<text x="229.1" y="62.6">[4]</text>
<text x="229.2" y="60.8">[4]</text>
<text x="229.4" y="64.4">[4]</text>
<text x="47.5" y="69.7">[5]</text>
<text x="47.5" y="71.5">[5]</text>
<text x="47.5" y="68.3">[5]</text>
<text x="51.3" y="69.7">ETH0_MDC</text>
<text x="51.3" y="71.5">ETH2_TXD3</text>
<text x="51.3" y="68.3">ETH0_MDIO</text>
<text x="218.7" y="67.9">ETH1_TXD3</text>
<text x="218.7" y="71.5">ETH1_TXD1</text>
<text x="218.7" y="69.7">ETH1_REFCLK</text>
<text x="229.4" y="67.9">[4]</text>
<text x="229.4" y="71.5">[4]</text>
<text x="232.1" y="69.7">[4]</text>
<text x="47.5" y="73.3">[5]</text>
<text x="47.5" y="75.1">[5]</text>
<text x="47.5" y="76.8">[5]</text>
<text x="51.3" y="73.3">ETH2_TXD2</text>
<text x="51.3" y="75.1">ETH2_TXD1</text>
<text x="51.3" y="76.8">ETH2_TXD0</text>
<text x="218.7" y="73.3">ETH1_TXD0</text>
<text x="218.7" y="75.1">ETH1_TXCLK</text>
<text x="218.7" y="76.8">ETH1_TXEN</text>
<text x="229.4" y="73.3">[4]</text>
<text x="229.6" y="76.8">[4]</text>
<text x="230.5" y="75.1">[4]</text>
<text x="47.5" y="78.6">[2]</text>
<text x="47.5" y="80.4">[2]</text>
<text x="51.3" y="78.6">ESC_LATCH0/1</text>
<text x="51.3" y="80.4">ETHSW_LP1</text>
<text x="218.7" y="78.6">ETH1_RXD0</text>
<text x="218.7" y="80.4">ETH1_RXD1</text>
<text x="218.7" y="83.9">ETH1_RXD2</text>
<text x="229.7" y="78.6">[4]</text>
<text x="229.7" y="80.4">[4]</text>
<text x="229.7" y="83.9">[4]</text>
<text x="46.1" y="87.5">[1,2]</text>
<text x="47.5" y="89.3">[2]</text>
<text x="51.3" y="87.5">ETHSW_LP2/CANTX1</text>
<text x="51.3" y="89.3">ETHSW_PTPOUT1</text>
<text x="218.7" y="85.7">ETH1_RXD3</text>
<text x="218.7" y="87.5">ETH1_RXDV</text>
<text x="218.7" y="89.3">ETH1_RXCLK</text>
<text x="229.7" y="85.7">[4]</text>
<text x="230" y="87.5">[4]</text>
<text x="230.8" y="89.3">[4]</text>
<text x="46.1" y="92.8">[1,2]</text>
<text x="47.5" y="91.1">[2]</text>
<text x="47.5" y="94.6">[2]</text>
<text x="51.3" y="94.6">JTAG/SWD_TDO</text>
<text x="51.3" y="91.1">ETHSW_TDMAOUT0</text>
<text x="51.3" y="92.8">ETHSW_TDMAOUT1/CANRX1</text>
<text x="218.7" y="94.6">ETH0_RXD3</text>
<text x="218.7" y="91.1">USB_VBUSIN</text>
<text x="229.7" y="94.6">[3]</text>
<text x="231" y="91.1">[11]</text>
<text x="47.5" y="99.9">[2]</text>
<text x="47.5" y="96.4">[2]</text>
<text x="47.5" y="98.2">[2]</text>
<text x="51.3" y="96.4">JTAG/SWD_TDI</text>
<text x="51.3" y="98.2">JTAG/SWD_TMS_SWDIO</text>
<text x="51.3" y="99.9">JTAG/SWD_TCK_SWCLK</text>
<text x="218.7" y="96.4">ETH0_RXDV</text>
<text x="218.7" y="98.2">ETH0_RXCLK</text>
<text x="218.7" y="99.9">ETH_MDC</text>
<text x="228.3" y="99.9">[3,4,5]</text>
<text x="230" y="96.4">[3]</text>
<text x="230.8" y="98.2">[3]</text>
<text x="46.6" y="103.8">[12]</text>
<text x="47.5" y="105.6">[2]</text>
<text x="47.5" y="107.4">[2]</text>
<text x="51.3" y="103.8">ETH_LED4</text>
<text x="51.3" y="105.6">P03_5</text>
<text x="51.3" y="107.4">P03_6</text>
<text x="218.7" y="107.1">ETH0_INT#</text>
<text x="218.7" y="105.3">ETH0_REFCLK</text>
<text x="218.7" y="103.5">ETH_MDIO</text>
<text x="228.9" y="103.5">[3,4,5]</text>
<text x="229.1" y="107.1">[3]</text>
<text x="232.1" y="105.3">[3]</text>
<text x="47.5" y="109.2">[2]</text>
<text x="47.5" y="112.7">[2]</text>
<text x="51.3" y="109.2">P03_7</text>
<text x="51.3" y="112.7">P04_0</text>
<text x="218.7" y="108.8">ETH0_TXD3</text>
<text x="218.7" y="110.6">ETH0_TXD2</text>
<text x="218.7" y="112.4">ETH0_TXD1</text>
<text x="229.4" y="108.8">[3]</text>
<text x="229.4" y="110.6">[3]</text>
<text x="229.4" y="112.4">[3]</text>
<text x="46.6" y="116.3">[12]</text>
<text x="46.6" y="117.7">[12]</text>
<text x="46.6" y="119.5">[12]</text>
<text x="47.5" y="114.5">[2]</text>
<text x="51.3" y="117.7">MD0</text>
<text x="51.3" y="119.5">MD1</text>
<text x="51.3" y="116.3">ETH_LED6</text>
<text x="51.3" y="114.5">INPUT0</text>
<text x="218.7" y="114.2">ETH0_TXD0</text>
<text x="218.7" y="116">ETH0_TXCLK</text>
<text x="218.7" y="119.5">ETH0_TXEN</text>
<text x="229.4" y="114.2">[3]</text>
<text x="229.6" y="119.5">[3]</text>
<text x="230.5" y="116">[3]</text>
<text x="46.6" y="121.3">[12]</text>
<text x="51.3" y="121.3">MD2</text>
<text x="218.7" y="121.3">ETH0_RXD0</text>
<text x="218.7" y="123.1">ETH0_RXD1</text>
<text x="218.7" y="124.8">ETH0_RXD2</text>
<text x="229.7" y="121.3">[3]</text>
<text x="229.7" y="123.1">[3]</text>
<text x="229.7" y="124.8">[3]</text>
<text x="218.7" y="126.6">ETH0_LINK</text>
<text x="229.2" y="126.6">[3]</text>
</g>
<g font-size="1.6">
<text x="105.2" y="51.2">C4</text>
<text x="105.2" y="53">D5</text>
<text x="184.4" y="51.2">J5</text>
<text x="184.4" y="53">J2</text>
<text x="105.3" y="54.7">A3</text>
<text x="105.3" y="56.5">B3</text>
<text x="105.3" y="58.3">A4</text>
<text x="184.4" y="54.7">J4</text>
<text x="184.4" y="56.5">J3</text>
<text x="184.4" y="58.3">K1</text>
<text x="105.2" y="61.8">C3</text>
<text x="105.2" y="63.6">D4</text>
<text x="105.3" y="60.1">B4</text>
<text x="184.4" y="60.1">K2</text>
<text x="184.4" y="61.8">K3</text>
<text x="184.4" y="63.6">M1</text>
<text x="105.2" y="69">D3</text>
<text x="105.3" y="67.2">A2</text>
<text x="105.3" y="70.7">B2</text>
<text x="184.4" y="67.2">L2</text>
<text x="184.4" y="69">L3</text>
<text x="184.4" y="70.7">M2</text>
<text x="105.2" y="72.5">C2</text>
<text x="105.2" y="77.9">D2</text>
<text x="105.3" y="74.3">E4</text>
<text x="105.3" y="76.1">B1</text>
<text x="184.4" y="72.5">K4</text>
<text x="184.4" y="74.3">N1</text>
<text x="184.4" y="76.1">N2</text>
<text x="184.4" y="77.9">L4</text>
<text x="105.2" y="79.6">C1</text>
<text x="184.4" y="79.6">M3</text>
<text x="184.4" y="83.2">P1</text>
<text x="105.2" y="88.5">D1</text>
<text x="105.3" y="87">E3</text>
<text x="184.4" y="85">N3</text>
<text x="184.4" y="86.7">P2</text>
<text x="184.4" y="88.5">M4</text>
<text x="105.3" y="92.1">E1</text>
<text x="105.4" y="93.9">F4</text>
<text x="105.4" y="95.6">F2</text>
<text x="105.4" y="90.3">F3</text>
<text x="184.4" y="90.3">R2</text>
<text x="184.4" y="93.9">N4</text>
<text x="184.4" y="95.6">P3</text>
<text x="105.4" y="97.4">F5</text>
<text x="105.4" y="99.2">F1</text>
<text x="184.4" y="97.4">M5</text>
<text x="184.4" y="99.2">N5</text>
<text x="105.1" y="102.7">G3</text>
<text x="105.1" y="104.5">G1</text>
<text x="105.1" y="106.3">G4</text>
<text x="184.4" y="102.7">P4</text>
<text x="184.4" y="104.5">R3</text>
<text x="184.4" y="106.3">N6</text>
<text x="105.1" y="108.1">G5</text>
<text x="105.2" y="111.6">H1</text>
<text x="105.2" y="113.4">H2</text>
<text x="184.4" y="108.1">R4</text>
<text x="184.4" y="109.9">M6</text>
<text x="184.4" y="111.6">N7</text>
<text x="184.4" y="113.4">M7</text>
<text x="105.2" y="115.2">H4</text>
<text x="105.2" y="117">H3</text>
<text x="105.2" y="118.7">H5</text>
<text x="184.4" y="115.2">L7</text>
<text x="184.4" y="118.7">N8</text>
<text x="105.6" y="120.5">J1</text>
<text x="184.4" y="120.5">M8</text>
<text x="184.4" y="122.3">L8</text>
<text x="184.4" y="124.1">L9</text>
<text x="184.4" y="125.9">M9</text>
<text x="228.5" y="197.7">Title</text>
<text x="248.8" y="192">上上上上上上接上上上上上上</text>
<text x="249.3" y="194.3">https://www.rt-thread.org</text>
<text x="228.2" y="200.4">Size</text>
<text x="230" y="202.2">A3</text>
<text x="235.3" y="200.4">Document Number</text>
<text x="235.3" y="202.2">&lt;MCUIO1&gt;</text>
<text x="250.6" y="198.1">RT-EtherKit以以以以以以</text>
<text x="287.7" y="200.7">Rev</text>
<text x="287.7" y="202.9">V1.2</text>
<text x="228.2" y="205.7">Date:</text>
<text x="237.4" y="205.7">Monday, December 23, 2024</text>
<text x="263.7" y="205.7">Sheet</text>
<text x="272.6" y="205.7">7</text>
<text x="278" y="205.7">of</text>
<text x="283.3" y="205.7">12</text>
</g>
<g font-size="1.6" fill="#000080">
<text x="108.7" y="48.7">IC18E</text>
<text x="87.2" y="56.6">R126</text>
<text x="87.2" y="54.8">R132</text>
<text x="92.5" y="56.6">33R</text>
<text x="92.5" y="54.8">33R</text>
<text x="87.2" y="61.9">R127</text>
<text x="92.5" y="61.9">33R</text>
<text x="193.8" y="63.7">R128</text>
<text x="199.2" y="63.7">33R</text>
<text x="87.2" y="70.8">R136</text>
<text x="87.2" y="69">R134</text>
<text x="87.2" y="67.2">R129</text>
<text x="92.5" y="70.8">33R</text>
<text x="92.5" y="69">33R</text>
<text x="92.5" y="67.2">33R</text>
<text x="193.8" y="67.2">R133</text>
<text x="193.8" y="69">R135</text>
<text x="193.8" y="70.8">R130</text>
<text x="199.2" y="67.2">33R</text>
<text x="199.2" y="69">33R</text>
<text x="199.2" y="70.8">33R</text>
<text x="87.2" y="76.1">R140</text>
<text x="87.2" y="72.6">R131</text>
<text x="87.2" y="74.3">R138</text>
<text x="92.5" y="76.1">33R</text>
<text x="92.5" y="72.6">33R</text>
<text x="92.5" y="74.3">33R</text>
<text x="193.8" y="72.6">R137</text>
<text x="193.8" y="74.3">R139</text>
<text x="193.8" y="76.1">R141</text>
<text x="199.2" y="72.6">33R</text>
<text x="199.2" y="74.3">33R</text>
<text x="199.2" y="76.1">33R</text>
<text x="193.8" y="104.6">R142</text>
<text x="199.2" y="104.6">33R</text>
<text x="193.8" y="108.1">R143</text>
<text x="193.8" y="113.5">R146</text>
<text x="193.8" y="109.9">R144</text>
<text x="193.8" y="111.7">R145</text>
<text x="199.2" y="108.1">33R</text>
<text x="199.2" y="113.5">33R</text>
<text x="199.2" y="109.9">33R</text>
<text x="199.2" y="111.7">33R</text>
<text x="193.8" y="118.8">R148</text>
<text x="193.8" y="115.2">R147</text>
<text x="199.2" y="118.8">33R</text>
<text x="199.2" y="115.2">33R</text>
<text x="109.9" y="135.5">R9A07G084M08GBG</text>
</g>
<g font-size="1.6" fill="#004080">
<text x="109.4" y="52.3">P00_0/ETH2_RXD3</text>
<text x="169.2" y="52.3">P05_0/ETH_LED7</text>
<text x="109.4" y="54.1">P00_1/ETH2_RXDV_CRSDV_RXCTL</text>
<text x="109.4" y="55.8">P00_2/ETH2_TXEN_TXCTL</text>
<text x="109.4" y="57.6">P00_3/ETH2_REFCLK/ETH2_RMII2_REFCLK</text>
<text x="109.4" y="59.4">P00_4</text>
<text x="167.2" y="59.4">P05_4/ETHSW_LPI0</text>
<text x="170.8" y="55.8">P05_2/CANRX0</text>
<text x="170.9" y="57.6">P05_3/CANTX0</text>
<text x="177.7" y="54.1">P05_1</text>
<text x="109.4" y="61.2">P00_5/ETH2_LINK/ETHSW_PHYLINK2/ETHSW_PHYLINK0</text>
<text x="109.4" y="62.9">P00_6/ETH2_TXCLK_TXC</text>
<text x="109.4" y="64.7">P00_7</text>
<text x="162.8" y="61.2">P05_5/ETHSW_PHYLINK1</text>
<text x="168.2" y="64.7">P05_7/ETH1_TXD2</text>
<text x="177.7" y="62.9">P05_6</text>
<text x="109.4" y="68.3">P01_0/ETH2_MDIO</text>
<text x="109.4" y="70.1">P01_1/ETH2_MDC</text>
<text x="109.4" y="71.8">P01_2/ETH2_TXD3</text>
<text x="149.1" y="70.1">P06_1/ETH1_RMII1_REFCLK/ETH1_REFCLK</text>
<text x="168.2" y="68.3">P06_0/ETH1_TXD3</text>
<text x="168.2" y="71.8">P06_2/ETH1_TXD1</text>
<text x="109.4" y="73.6">P01_3/ETH2_TXD2</text>
<text x="109.4" y="75.4">P01_4/ETH2_TXD1</text>
<text x="109.4" y="77.2">P01_5/ETH2_TXD0</text>
<text x="162.1" y="77.2">P06_5/ETH1_TXEN_TXCTL</text>
<text x="163.1" y="75.4">P06_4/ETH1_TXCLK_TXC</text>
<text x="168.2" y="73.6">P06_3/ETH1_TXD0</text>
<text x="109.4" y="79">P01_6/ESC_LATCH0/ESC_LATCH1</text>
<text x="109.4" y="80.7">P01_7/ETHSW_LPI1</text>
<text x="168" y="79">P06_6/ETH1_RXD0</text>
<text x="168" y="80.7">P06_7/ETH1_RXD1</text>
<text x="109.4" y="87.8">P02_0/ETHSW_LPI2/CANTX1</text>
<text x="109.4" y="89.6">P02_1/ETHSW_PTPOUT1/ESC_SYNC0/ESC_SYNC1</text>
<text x="154.7" y="89.6">P07_3/ETH1_RXCLK_REF_CLK_RXC</text>
<text x="155.3" y="87.8">P07_2/ETH1_RXDV_CRSDV_RXCTL</text>
<text x="168" y="84.3">P07_0/ETH1_RXD2</text>
<text x="168" y="86.1">P07_1/ETH1_RXD3</text>
<text x="109.4" y="93.2">P02_3/ETHSW_TDMAOUT1/CANRX1</text>
<text x="109.4" y="95">P02_4/JTAG/SWD_TDO</text>
<text x="109.4" y="91.4">P02_2/ETHSW_TDMAOUT0</text>
<text x="167.1" y="91.4">P07_4/USB_VBUSIN</text>
<text x="168" y="95">P08_4/ETH0_RXD3</text>
<text x="109.4" y="96.7">P02_5/JTAG/SWD_TDI</text>
<text x="109.4" y="98.5">P02_6/JTAG/SWD_TMS_SWDIO</text>
<text x="109.4" y="100.3">P02_7/JTAG/SWD_TCK_SWCLK</text>
<text x="154.7" y="98.5">P08_6/ETH0_RXCLK_REF_CLK_RXC</text>
<text x="155.3" y="96.7">P08_5/ETH0_RXDV_CRSDV_RXCTL</text>
<text x="169.5" y="100.3">P08_7/ETH_MDC</text>
<text x="109.4" y="103.8">P03_0/ETH_LED4</text>
<text x="109.4" y="105.6">P03_5</text>
<text x="109.4" y="107.4">P03_6</text>
<text x="149.1" y="105.6">P09_1/ETH0_REFCLK/ETH0_RMII0_REFCLK</text>
<text x="168.9" y="103.8">P09_0/ETH_MDIO</text>
<text x="177.7" y="107.4">P09_2</text>
<text x="109.4" y="109.2">P03_7</text>
<text x="109.4" y="112.7">P04_0</text>
<text x="168.2" y="109.2">P09_3/ETH0_TXD3</text>
<text x="168.2" y="111">P09_4/ETH0_TXD2</text>
<text x="168.2" y="112.7">P09_5/ETH0_TXD1</text>
<text x="109.4" y="114.5">P04_1</text>
<text x="109.4" y="116.3">P04_4/ETH_LED6</text>
<text x="109.4" y="118.1">P04_5/MD0</text>
<text x="109.4" y="119.8">P04_6/MD1</text>
<text x="162.1" y="119.8">P10_0/ETH0_TXEN_TXCTL</text>
<text x="163.1" y="116.3">P09_7/ETH0_TXCLK_TXC</text>
<text x="168.2" y="114.5">P09_6/ETH0_TXD0</text>
<text x="109.4" y="121.6">P04_7/MD2</text>
<text x="168" y="121.6">P10_1/ETH0_RXD0</text>
<text x="168" y="123.4">P10_2/ETH0_RXD1</text>
<text x="168" y="125.2">P10_3/ETH0_RXD2</text>
<text x="168.7" y="127">P10_4/ETH0_LINK</text>
</g>
<g font-size="1.3">
<text x="30.8" y="1.3">5</text>
<text x="88.9" y="1.3">4</text>
<text x="146.9" y="1.3">3</text>
<text x="205" y="1.3">2</text>
<text x="263.1" y="1.3">1</text>
<text x=".5" y="28.4">D</text>
<text x="292.6" y="28.4">D</text>
<text x=".5" y="79.5">C</text>
<text x="292.6" y="79.5">C</text>
<text x=".5" y="130.6">B</text>
<text x="292.6" y="130.6">B</text>
<text x=".5" y="181.7">A</text>
<text x="292.6" y="181.7">A</text>
<text x="30.8" y="207.4">5</text>
<text x="88.9" y="207.4">4</text>
<text x="146.9" y="207.4">3</text>
<text x="205" y="207.4">2</text>
<text x="263.1" y="207.4">1</text>
</g>
</svg>
